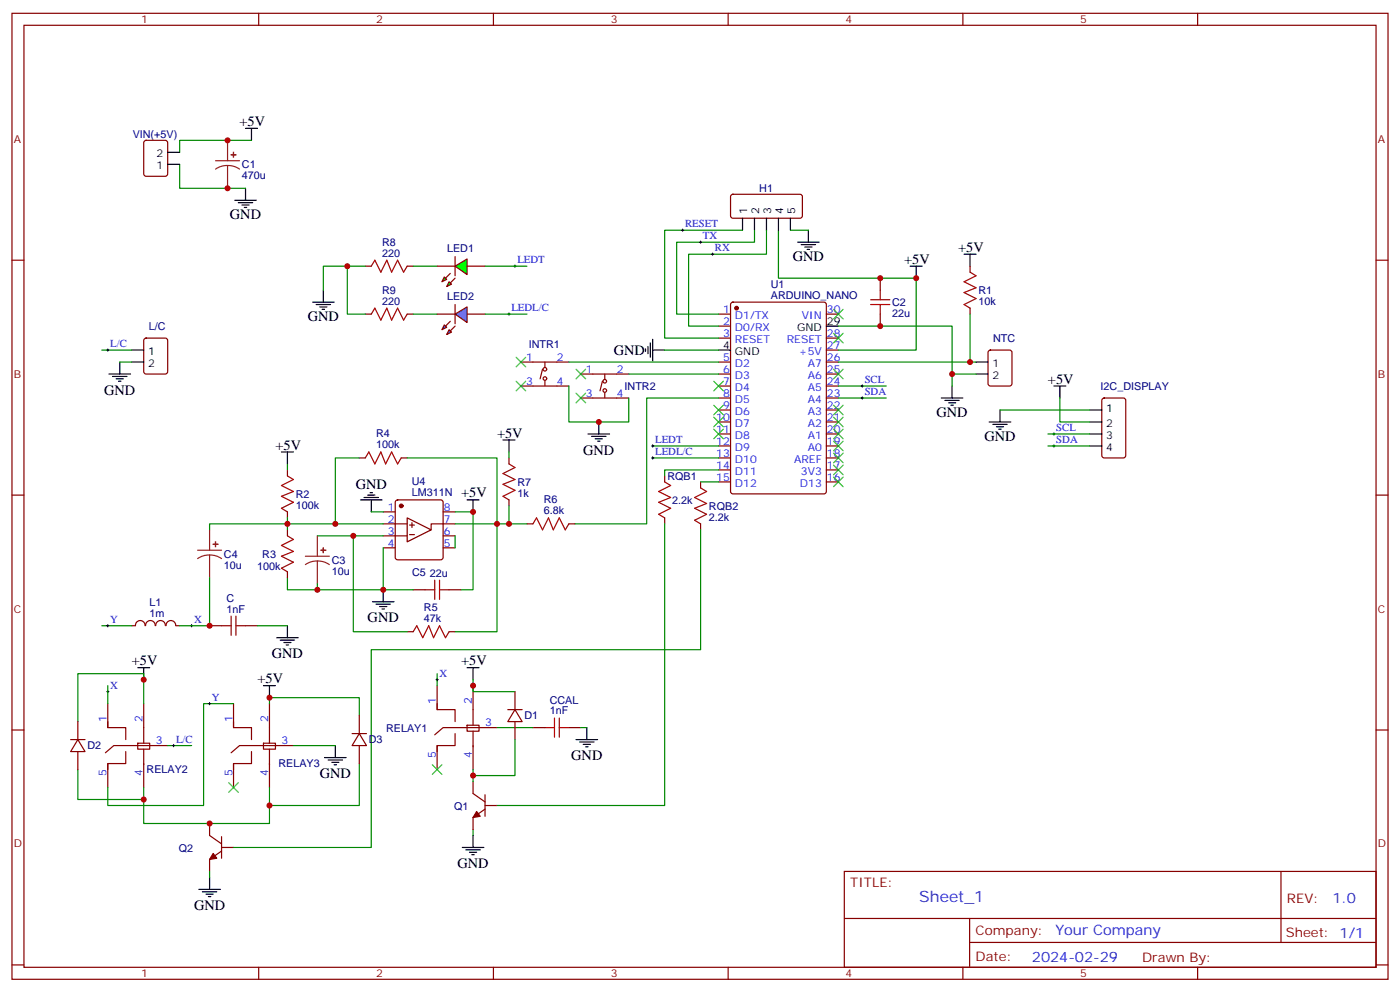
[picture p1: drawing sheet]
<svg xmlns="http://www.w3.org/2000/svg" width="412mm" height="292mm" viewBox="0 0 412 292" stroke-linecap="round" stroke-linejoin="round" font-family="sans-serif">
<g fill="none" stroke="#870000" stroke-width=".35">
<path d="M3.5 3.9h405.4v284.4h-405.4zM7.1 7.4h398.2v277.3h-398.2zM76.2 3.9v3.5M145.3 3.9v3.5M214.5 3.9v3.5M283.6 3.9v3.5M352.8 3.9v3.5M215.4 57.4l.5-.2h20l.5 .7-.1 5.9-.6 .4h-20.1l-.4-.7v-5.6zM3.5 76.6h3.6M285.8 78.4v1.7M405.3 76.6h3.6M42.6 99.7l.4-.2h5.7l.6 .4 .1 9.5-.5 .6-5.9 .1-.6-.5-.1-9.4z"/>
<path d="M211.7 92.5h3.5M211.7 96h3.5M211.7 99.5h3.5M215.4 89.1l.5-.2h26.8l.7 .5v55.3l-.4 .6-27.1 .1-.7-.5v-55.3zM243.4 92.5h3.5M243.4 99.5h3.5M259.3 81.9v3.5M259.3 92.5v3.5M285.8 90.7v1.8M153.5 106.6h14.1M153.5 113.6h14.1M159.8 108.7l-.7 2.8"/>
<path d="M160.5 106.6v1.4M160.5 112.1v1.4M171.1 110.1h14.1M171.1 117.2h14.1M177.4 112.2l-.7 2.8M178.2 110.1v1.4M178.2 115.7v1.4M211.7 106.6h3.5M211.7 110.1h3.5M211.7 113.6h3.5M211.7 117.2h3.5M243.4 106.6h3.5"/>
<path d="M243.4 110.1h3.5M243.4 113.6h3.5M243.4 117.2h3.5M243.4 103h3.5M291.3 103.3l.4-.3h5.7l.6 .5 .1 9.4-.5 .7h-5.9l-.6-.4-.1-9.4zM324.8 117.4l.5-.2h5.6l.7 .4v16.5l-.5 .6-5.8 .1-.7-.5v-16.4zM84.7 138.3v1.8M105.8 134.8h1.8M118.2 134.8h1.7M149.9 134.8v1.8M211.7 120.7h3.5M211.7 124.2h3.5"/>
<path d="M211.7 127.7h3.5M211.7 131.3h3.5M211.7 134.8h3.5M211.7 138.3h3.5M243.4 120.7h3.5M243.4 124.2h3.5M243.4 127.7h3.5M243.4 131.3h3.5M243.4 134.8h3.5M243.4 138.3h3.5M3.5 145.7h3.6M84.7 150.7v1.7"/>
<path d="M84.7 156v1.7M112.9 150.7h3.5M112.9 154.2h7M112.9 157.7h7M116.7 147.4l.4-.3h12.7l.5 .3 .2 .4v16.3l-.2 .5-.5 .2h-12.7l-.5-.3-.2-.4v-16.3zM130.5 150.7h3.6M130.5 157.7h3.6M134.1 154.2h-7.1v1.8M149.9 147.1v1.8M155.2 154.2h1.8M167.6 154.2h1.7M195.8 140.1v1.8"/>
<path d="M195.8 152.4v1.8M206.4 141.9v1.7M206.4 154.2v1.8M211.7 141.9h3.5M243.4 141.9h3.5M405.3 145.7h3.6M84.7 168.3v1.8M112.9 161.3h3.5M121.7 173.6h3.5M130.5 161.3h3.6M132.3 173.6h3.5M38.8 184.2h1.1"/>
<path d="M39.9 184.2a1.41 1.41 0 0 1 1.4-1.5 1.41 1.41 0 0 1 1.4 1.5M42.9 184.2a1.41 1.41 0 0 1 1.4-1.5 1.41 1.41 0 0 1 1.4 1.5M45.9 184.2a1.41 1.41 0 0 1 1.4-1.5 1.41 1.41 0 0 1 1.4 1.5M48.9 184.2a1.41 1.41 0 0 1 1.4-1.5 1.41 1.41 0 0 1 1.4 1.5M51.9 184.2h1M61.7 184.2h3.6M72.3 184.2h3.5M119.9 185.9h1.8M132.3 185.9h1.8M3.5 214.9h3.6M31.7 212.4v1.8h5.3v3.5M31.7 207.1v7.1"/>
<path d="M40.6 218.8h3.5v1.7h-3.5zM42.3 207.1v11.7M49.4 219.5h-15.9l-2.5 2.1M68.8 212.4v1.8h5.3v3.5M68.8 207.1v7.1M77.6 218.8h3.5v1.7h-3.5zM79.4 207.1v11.7M86.4 219.5h-15.8l-2.5 2.1M128.8 207.1v1.8h5.3v3.5M128.8 201.8v7.1M128.8 219.5v7M134.1 215.9v3.6h-5.3v1.7"/>
<path d="M137.6 213.5h3.5v1.7h-3.5zM139.3 201.8v11.7M139.3 215.2v11.3M146.4 214.2h-15.9l-2.4 2.1M157 214.2h3.5M167.6 214.2h3.5M405.3 214.9h3.6M31.7 224.8v7M37 221.2v3.6h-5.3v1.7M42.3 220.5v11.3M68.8 224.8v7M74.1 221.2v3.6h-5.3v1.7"/>
<path d="M79.4 220.5v11.3M139.3 230v3.6l3.6 2.4M142.9 238.2l-3.6 2.4v3.6M142.9 237.1h3.5M142.9 233.9v6.4M61.7 242.4v3.5l3.6 2.5M65.3 249.4h3.5M65.3 250.5l-3.6 2.5v3.5M65.3 246.3v6.3M248.7 256.5h156.6v28.2h-156.6zM377.3 256.5v20.9M248.7 270.4h156.5"/>
<path d="M285.6 277.4h119.6M285.6 270.4v14.1M3.5 284h3.6M76.2 284.7v3.6M145.3 284.7v3.6M214.5 284.7v3.6M283.6 284.7v3.6M352.8 284.7v3.6M405.3 284h3.6"/>
<circle cx="160.5" cy="108.7" r=".53"/>
<circle cx="160.5" cy="111.4" r=".53"/>
<circle cx="178.2" cy="115" r=".53"/>
<circle cx="178.2" cy="112.2" r=".53"/>
</g>
<g fill="#870000" stroke="#870000" stroke-width=".35">
<path d="M62.8 251.2l1.1 1.4-2.2 .4z"/>
<path d="M140.4 238.9l1.1 1.4-2.2 .3z"/>
<circle cx="217" cy="90.7" r=".53"/>
<circle cx="118.2" cy="148.9" r=".53"/>
</g>
<g fill="none" stroke="#000" stroke-width=".35">
<path d="M72.3 37.8h3.5M74.1 37.8v3.5M69.1 58.9h6.4M70.2 59.7h4.2M72.3 55.4v3.5M71.3 60.4h2.1M72 61.1h.7M218.7 64.2v3.6M222.2 64.2v3.6M225.8 64.2v3.6M229.3 64.2v3.6M232.8 64.2v3.6"/>
<path d="M234.9 71.3h6.4M236 72h4.2M237.1 72.7h2.1M237.8 73.4h.7M238.1 67.8v3.5M268.1 78.4h3.5M269.9 78.4v3.5M284 74.8h3.5M285.8 74.8v3.6M192.3 99.9v6.3M243.4 96h3.5M32.1 110.1h6.4"/>
<path d="M33.2 110.8h4.2M34.2 111.5h2.1M34.9 112.2h.7M35.3 106.6v3.5M38.8 103h3.5M38.8 106.6h3.5M190.1 102.7v.7M190.9 102v2.1M191.6 100.9v4.3M192.3 103h3.5M211.7 103h3.5M277.3 117.2h6.3"/>
<path d="M278.3 117.9h4.3M279.4 118.6h2.1M280.1 119.3h.7M280.5 113.6v3.6M287.5 106.6h3.5M287.5 110.1h3.5M310.4 113.6h3.6M312.2 113.6v3.6M82.9 133h3.5M84.7 133v3.6M148.2 129.5h3.5M149.9 129.5v3.5"/>
<path d="M173.2 127.7h6.4M174.3 128.4h4.2M175.3 129.2h2.1M176 129.9h.7M176.4 124.2v3.5M291.4 124.2h6.3M292.5 124.9h4.2M293.5 125.6h2.1M294.2 126.3h.7M294.6 120.7v3.5M321 120.7h3.6M321 124.2h3.6"/>
<path d="M321 127.7h3.6M321 131.3h3.6M106.2 147.1h6.3M107.2 146.4h4.3M108.3 145.7h2.1M109 145h.7M109.4 147.1v3.6M137.6 147.1h3.5M139.3 147.1v3.6M109.7 177.1h6.4M110.8 177.8h4.2M111.8 178.5h2.1"/>
<path d="M112.5 179.2h.7M112.9 173.6v3.5M40.6 196.5h3.5M42.3 196.5v3.6M81.5 187.7h6.3M82.5 188.4h4.3M83.6 189.1h2.1M84.3 189.8h.7M84.7 184.2v3.5M137.6 196.5h3.5M139.3 196.5v3.6M77.6 201.8h3.5"/>
<path d="M79.4 201.8v3.6M98.8 219.5v3.5M169.7 217.7h6.3M170.7 218.4h4.3M171.8 219.1h2.1M172.5 219.8h.7M172.9 214.2v3.5M95.6 223h6.4M96.7 223.7h4.2M97.7 224.4h2.1M98.4 225.1h.7M61.7 258.3v3.5"/>
<path d="M136.2 249.4h6.3M137.2 250.2h4.3M138.3 250.9h2.1M139 251.6h.7M139.3 245.9v3.5M58.6 261.8h6.3M59.6 262.5h4.3M60.7 263.2h2.1M61.4 263.9h.7"/>
</g>
<g fill="none" stroke="#008700" stroke-width=".35">
<path d="M52.9 48.4v7h19.4M74.1 41.3h-21.2v3.5M218.7 67.8h-22.9v31.7h15.9M222.2 67.8v3.5h-22.9v21.2h12.4M225.8 67.8v7h-23v21.2h8.9M229.3 67.8v14.1h40.6v21.1h-23M232.8 67.8h5.3M246.9 96h33.6v17.6M285.8 92.5v14.1M30 103h8.8M35.3 106.6h3.5M167.6 113.6v10.6h17.6v-7"/>
<path d="M167.6 106.6h44.1M185.2 110.1h26.5M195.8 103h15.9M211.7 117.2h-21.2v37h-21.2M246.9 117.2h14.2M246.9 113.6h14.2M246.9 106.6h40.6M280.5 110.1h7M312.2 117.2v7h8.8M84.7 136.6v1.7M105.8 134.8h-7v19.4M119.9 134.8h26.5v19.4h-12.3"/>
<path d="M149.9 133v1.8M211.7 138.3h-15.9v1.8M294.6 120.7h26.4M308.7 127.7h12.3M308.7 131.3h12.3M84.7 152.4v3.6M93.5 157.7h10.6M109.4 150.7h3.5M112.9 157.7h-8.8v28.2h15.8M112.9 154.2h-51.2v1.8M134.1 150.7h5.2v22.9h-3.5M134.1 157.7v3.6"/>
<path d="M149.9 154.2h-3.5v31.7h-12.3M149.9 148.9v5.3h5.3M195.8 154.2v82.9h-49.4M206.4 156v35.2h-97v58.2h-40.6M206.4 141.9h5.3M61.7 170.1v14.1h-8.8M93.5 171.8v1.8M112.9 161.3v12.3h-28.2v-3.5M112.9 173.6h8.8M30 184.2h8.8M75.8 184.2h8.9M128.8 198.3v3.5"/>
<path d="M31.7 201.8v5.3M49.4 219.5h7M68.8 207.1h-8.8v30h-28.3v-5.3M79.4 207.1v-1.7h26.4v5.2M139.3 200.1v3.5h12.4M146.4 214.2h10.6M42.3 231.8v10.6h37.1v-10.6M139.3 226.5v3.5M61.7 256.5v1.8M139.3 244.2v1.7"/>
</g>
<g fill="none" stroke="#3c3" stroke-width=".35">
<path d="M245.5 91.1l2.9 2.8M245.5 98.1l2.9 2.8M248.4 91.1l-2.9 2.8M248.4 98.1l-2.9 2.8M152 105.2l2.9 2.8M152 112.2l2.9 2.8M154.9 105.2l-2.9 2.8M154.9 112.2l-2.9 2.8M169.7 108.7l2.8 2.8M169.7 115.7l2.8 2.9M172.5 108.7l-2.8 2.8M172.5 115.7l-2.8 2.9"/>
<path d="M210.3 119.3l2.8 2.8M210.3 112.2l2.8 2.8M213.1 119.3l-2.8 2.8M213.1 112.2l-2.8 2.8M245.5 108.7l2.9 2.8M245.5 119.3l2.9 2.8M248.4 108.7l-2.9 2.8M248.4 119.3l-2.9 2.8M210.3 126.3l2.8 2.9M210.3 122.8l2.8 2.8M213.1 126.3l-2.8 2.9M213.1 122.8l-2.8 2.8"/>
<path d="M245.5 133.4l2.9 2.8M245.5 136.9l2.9 2.8M245.5 122.8l2.9 2.8M245.5 126.3l2.9 2.9M245.5 129.9l2.9 2.8M248.4 133.4l-2.9 2.8M248.4 136.9l-2.9 2.8M248.4 122.8l-2.9 2.8M248.4 126.3l-2.9 2.9M248.4 129.9l-2.9 2.8M245.5 140.4l2.9 2.9M248.4 140.4l-2.9 2.9"/>
<path d="M67.4 230.4l2.8 2.8M70.2 230.4l-2.8 2.8M127.4 225.1l2.8 2.8M130.2 225.1l-2.8 2.8"/>
</g>
<g fill="none" stroke="#000" stroke-width=".29">
<path d="M200.7 67.8h.7M201.1 67.4v.7M206 71.3h.7M206.4 70.9v.7M209.5 74.8h.8M209.9 74.5v.7M31.4 103h.7M31.7 102.7v.7M253.6 113.6h.8M253.6 117.2h.8M254 113.3v.7M254 116.8v.7"/>
<path d="M310.1 127.7h.7M310.1 131.3h.7M310.4 127.4v.7M310.4 130.9v.7M31.4 184.2h.7M31.7 183.8v.7M56.1 184.2h.7M56.4 183.8v.7M128.8 199.7v.7M31.4 203.6h.7M31.7 203.2v.7M50.8 219.5h.7"/>
<path d="M51.2 219.1v.7M61.4 207.1h.7M61.7 206.8v.7M128.4 200.1h.7"/>
</g>
<g fill="none" stroke="#a10000" stroke-width=".35">
<path d="M256.5 89.6h5.6M256.5 88.2h5.6M259.3 85.4v2.8M259.3 89.6v2.9M285.8 80.1l1.7 1.1-3.5 1.7 3.5 1.8-3.5 1.4 3.5 1.8-3.5 1.7 1.8 1.1M107.6 134.8l1.1-1.8 1.7 3.6 1.8-3.6 1.4 3.6 1.8-3.6 1.7 3.6 1.1-1.8M149.9 136.6l1.8 1-3.5 1.8 3.5 1.7-3.5 1.5 3.5 1.7-3.5 1.8 1.7 1M84.7 140.1l1.7 1-3.5 1.8 3.5 1.8-3.5 1.4 3.5 1.7-3.5 1.8 1.8 1.1M84.7 157.7l1.7 1.1-3.5 1.7 3.5 1.8-3.5 1.4 3.5 1.8-3.5 1.8 1.8 1M157 154.2l1-1.8 1.8 3.6 1.8-3.6 1.4 3.6 1.7-3.6 1.8 3.6 1.1-1.8M195.8 141.9l1.8 1-3.6 1.8 3.6 1.7-3.6 1.4 3.6 1.8-3.6 1.8 1.8 1M206.4 143.6l1.7 1.1-3.5 1.7 3.5 1.8-3.5 1.4 3.5 1.8-3.5 1.7 1.8 1.1"/>
<path d="M125.2 173.6h2.9M128.1 170.8v5.6M129.5 170.8v5.6M129.5 173.6h2.8M65.3 184.2h2.8M68.1 181.4v5.6M69.5 184.2h2.8M69.5 181.4v5.6M121.7 185.9l1.1-1.7 1.7 3.5 1.8-3.5 1.4 3.5 1.8-3.5 1.7 3.5 1.1-1.8M160.5 214.2h2.8M163.3 211.3v5.7M164.7 214.2h2.9"/>
<path d="M164.7 211.3v5.7"/>
</g>
<g fill="none" stroke="#8c2424" stroke-width=".35">
<path d="M63.5 47.3h7.1M67 48.7l-1.8 .3-1.7 .8M67 48.7l1.9 .3 1.7 .8M67 41.3v6M67 48.7v6.7M61.7 156v6M93.5 157.7v6M58.2 162h7.1M61.7 163.4l-1.8 .2-1.7 .8M61.7 163.4l1.9 .2 1.7 .8M61.7 163.4v6.7M90 163.7h7"/>
<path d="M93.5 165.1l-1.9 .3-1.6 .8M93.5 165.1l1.8 .3 1.7 .8M93.5 165.1v6.7"/>
</g>
<g fill="#8c2424" stroke="#8c2424" stroke-width=".35">
<path d="M68.1 45.5l1.4 .1z"/>
<path d="M68.8 44.8v1.4z"/>
<path d="M94.5 162h1.5z"/>
<path d="M95.2 161.3v1.4z"/>
<path d="M62.8 160.2h1.4z"/>
<path d="M63.5 159.5v1.4z"/>
</g>
<path d="M119.9 152.4l7.1 3.6-7.1 3.5zM120.6 154.6h1.5M120.6 157.4h1.5M121.4 153.8v1.5" fill="none" stroke="#600" stroke-width=".35"/>
<path d="M134.1 78.4l3.5-2.2v4.6z" fill="#0f0" stroke="#870000" stroke-width=".35"/>
<path d="M134.1 75.5v5.7z" fill="#f00" stroke="#870000" stroke-width=".35"/>
<g fill="#870000" stroke="#870000" stroke-width=".35">
<path d="M134.1 81.9l-1.5 1.4z"/>
<path d="M131.2 81.9l1.4-1.4z"/>
</g>
<g fill="#0f0" stroke="#870000" stroke-width=".35">
<path d="M132.3 82.9l.7 .7-1.4 .7z"/>
<path d="M130.9 81.5l.7 .7-1.4 .7z"/>
</g>
<path d="M128.8 78.4h5.3M137.6 78.4h5.3M128.8 92.5h5.3M137.6 92.5h5.3" fill="none" stroke="#870000" stroke-width=".35"/>
<g fill="#09f" stroke="#870000" stroke-width=".35">
<path d="M130.9 95.6l.7 .7-1.4 .7z"/>
<path d="M132.3 97l.7 .8-1.4 .7z"/>
</g>
<g fill="#870000" stroke="#870000" stroke-width=".35">
<path d="M131.2 96l1.4-1.4z"/>
<path d="M134.1 96l-1.5 1.4z"/>
</g>
<path d="M134.1 89.6v5.7z" fill="#f00" stroke="#870000" stroke-width=".35"/>
<path d="M134.1 92.5l3.5-2.2v4.6z" fill="#09f" stroke="#870000" stroke-width=".35"/>
<path d="M109.4 78.4l1-1.8 1.8 3.5 1.7-3.5 1.5 3.5 1.7-3.5 1.8 3.5 1-1.7M109.4 92.5l1-1.8 1.8 3.5 1.7-3.5 1.5 3.5 1.7-3.5 1.8 3.5 1-1.7" fill="none" stroke="#a10000" stroke-width=".35"/>
<g fill="none" stroke="#870000" stroke-width=".35">
<path d="M42.6 41.5l.4-.2h5.7l.6 .4 .1 9.5-.5 .6-5.9 .1-.6-.5-.1-9.4zM107.6 78.4h1.8M119.9 78.4h1.8M107.6 92.5h1.8M119.9 92.5h1.8M20.8 217.7h4.2M22.9 217.7l2.1 3.5h-4.2zM22.9 212.4v5.3M103.7 215.9h4.2M105.8 215.9l2.1 3.6h-4.2zM105.8 210.6v5.3M105.8 219.5v5.3"/>
<path d="M149.6 208.9h4.2M151.7 208.9l2.1 3.5h-4.2zM151.7 203.6v5.3M151.7 212.4v5.3M22.9 221.2v5.3"/>
</g>
<path d="M49.4 48.4h3.5M49.4 44.8h3.5M92.1 88.9h6.3M93.1 89.6h4.3M94.2 90.3h2.1M94.9 91.1h.7M95.2 85.4v3.5" fill="none" stroke="#000" stroke-width=".35"/>
<g fill="none" stroke="#008700" stroke-width=".35">
<path d="M102.3 78.4v14.1h5.3M107.6 78.4h-12.4v7M121.7 78.4h7.1M142.9 78.4h12.3M121.7 92.5h7.1M142.9 92.5h12.3M192.3 131.3h19.4M192.3 134.8h19.4M42.3 207.1v-8.8h-19.4v14.1M86.4 219.5h12.4M151.7 217.7v10.6h-12.4M171.1 214.2h1.8"/>
<path d="M22.9 226.5v8.8h19.4M105.8 224.8v12.3h-26.4"/>
</g>
<path d="M151.3 78.4h.7M151.7 78v.7M149.6 92.5h.7M149.9 92.1v.7M191.9 131.3h.7M191.9 134.8h.7M192.3 130.9v.7M192.3 134.4v.7" fill="none" stroke="#000" stroke-width=".29"/>
<g fill="#c00">
<circle cx="280.5" cy="110.1" r=".88"/>
<circle cx="285.8" cy="106.6" r=".88"/>
<circle cx="269.9" cy="81.9" r=".88"/>
<circle cx="67" cy="41.3" r=".88"/>
<circle cx="67" cy="55.4" r=".88"/>
<circle cx="259.3" cy="96" r=".88"/>
<circle cx="259.3" cy="81.9" r=".88"/>
<circle cx="84.7" cy="154.2" r=".88"/>
<circle cx="146.4" cy="154.2" r=".88"/>
<circle cx="112.9" cy="173.6" r=".88"/>
<circle cx="98.8" cy="154.2" r=".88"/>
<circle cx="104.1" cy="157.7" r=".88"/>
<circle cx="93.5" cy="173.6" r=".88"/>
<circle cx="61.7" cy="184.2" r=".88"/>
<circle cx="149.9" cy="154.2" r=".88"/>
<circle cx="176.4" cy="124.2" r=".88"/>
<circle cx="61.7" cy="242.4" r=".88"/>
<circle cx="139.3" cy="150.7" r=".88"/>
<circle cx="102.3" cy="78.4" r=".88"/>
<circle cx="79.4" cy="205.4" r=".88"/>
<circle cx="79.4" cy="237.1" r=".88"/>
<circle cx="42.3" cy="235.3" r=".88"/>
<circle cx="139.3" cy="228.3" r=".88"/>
<circle cx="139.3" cy="201.8" r=".88"/>
<circle cx="42.3" cy="200.1" r=".88"/>
</g>
<text font-size="4.6" fill="#00f" x="270.8" y="265.5">Sheet_1</text>
<g font-size="4.2">
<text x="70.6" y="37.1">+5V</text>
<text x="67.7" y="64.6">GND</text>
<text x="233.5" y="76.9">GND</text>
<text x="266.3" y="77.6">+5V</text>
<text x="282.2" y="74.1">+5V</text>
<text x="90.7" y="94.6">GND</text>
<text x="180.8" y="104.5">GND</text>
<text x="308.7" y="112.9">+5V</text>
<text x="30.7" y="116.2">GND</text>
<text x="275.9" y="122.8">GND</text>
<text x="146.4" y="128.8">+5V</text>
<text x="290" y="129.9">GND</text>
<text x="81.1" y="132.3">+5V</text>
<text x="171.8" y="133.8">GND</text>
<text x="104.8" y="143.9">GND</text>
<text x="135.8" y="146.4">+5V</text>
<text x="108.3" y="183.2">GND</text>
<text x="38.8" y="195.8">+5V</text>
<text x="80.1" y="193.8">GND</text>
<text x="135.8" y="195.8">+5V</text>
<text x="75.8" y="201.1">+5V</text>
<text x="168.3" y="223.8">GND</text>
<text x="94.2" y="229.1">GND</text>
<text x="134.8" y="255.5">GND</text>
<text x="57.1" y="267.9">GND</text>
</g>
<g font-size="4.2" fill="#00f">
<text x="392.5" y="265.8">1.0</text>
<text x="310.9" y="275.3">Your Company</text>
<text x="304" y="283.1">2024-02-29</text>
</g>
<g font-size="3.9" fill="#800">
<text x="250.5" y="261.1">TITLE:</text>
<text x="379.1" y="265.8">REV:</text>
<text x="287.4" y="275.3">Company:</text>
<text x="378.7" y="275.9">Sheet: 1/1</text>
<text x="287.4" y="283">Date:</text>
<text x="336.4" y="283.1">Drawn By:</text>
</g>
<g font-size="3.2" fill="#800">
<text x="41.6" y="6.9">1</text>
<text x="110.8" y="6.9">2</text>
<text x="179.9" y="6.9">3</text>
<text x="249.1" y="6.9">4</text>
<text x="318.2" y="6.9">5</text>
<text x="4.1" y="42">A</text>
<text x="405.9" y="42">A</text>
<text x="4.1" y="111.2">B</text>
<text x="405.9" y="111.2">B</text>
<text x="4.1" y="180.3">C</text>
<text x="405.9" y="180.3">C</text>
<text x="4.1" y="249.4">D</text>
<text x="405.9" y="249.4">D</text>
<text x="41.6" y="287.7">1</text>
<text x="110.8" y="287.7">2</text>
<text x="179.9" y="287.7">3</text>
<text x="249.1" y="287.7">4</text>
<text x="318.2" y="287.7">5</text>
</g>
<g font-size="3.2" fill="#000080">
<text x="39.1" y="40.7">VIN(+5V)</text>
<text x="71.3" y="52.7">470u</text>
<text x="71.3" y="49.5">C1</text>
<text x="223.7" y="56.6">H1</text>
<text x="112.5" y="75.5">220</text>
<text x="112.5" y="72.3">R8</text>
<text x="131.7" y="74.2">LED1</text>
<text x="112.5" y="89.6">220</text>
<text x="112.5" y="86.4">R9</text>
<text x="131.7" y="88.3">LED2</text>
<text x="227.1" y="87.9">ARDUINO_NANO</text>
<text x="227.1" y="84.9">U1</text>
<text x="288.2" y="89.7">10k</text>
<text x="288.2" y="86.5">R1</text>
<text x="262.8" y="93.3">22u</text>
<text x="262.8" y="90.1">C2</text>
<text x="43.8" y="97.1">L/C</text>
<text x="292.6" y="100.6">NTC</text>
<text x="155.8" y="102.4">INTR1</text>
<text x="184" y="114.8">INTR2</text>
<text x="324.2" y="114.8">I2C_DISPLAY</text>
<text x="110.8" y="132">100k</text>
<text x="110.8" y="128.8">R4</text>
<text x="121.3" y="142.8">U4</text>
<text x="152.4" y="143">R7</text>
<text x="196.6" y="141.2">RQB1</text>
<text x="87.1" y="149.7">100k</text>
<text x="87.1" y="146.5">R2</text>
<text x="121.3" y="145.9">LM311N</text>
<text x="152.4" y="146.2">1k</text>
<text x="160.2" y="148.2">R6</text>
<text x="198" y="148.3">2.2k</text>
<text x="160.2" y="151.4">6.8k</text>
<text x="208.8" y="153.3">2.2k</text>
<text x="208.8" y="150">RQB2</text>
<text x="66" y="167.4">10u</text>
<text x="66" y="164.2">C4</text>
<text x="75.8" y="167.7">100k</text>
<text x="77.3" y="164.2">R3</text>
<text x="97.7" y="165.9">C3</text>
<text x="97.7" y="169.1">10u</text>
<text x="121.4" y="169.5">C5</text>
<text x="126.7" y="169.7">22u</text>
<text x="44" y="178.4">L1</text>
<text x="66.7" y="177.1">C</text>
<text x="124.9" y="179.9">R5</text>
<text x="44" y="181.6">1m</text>
<text x="66.7" y="180.3">1nF</text>
<text x="124.9" y="183.1">47k</text>
<text x="161.9" y="207.1">CCAL</text>
<text x="113.8" y="215.4">RELAY1</text>
<text x="154.5" y="211.8">D1</text>
<text x="161.9" y="210.3">1nF</text>
<text x="25.8" y="220.6">D2</text>
<text x="108.7" y="218.8">D3</text>
<text x="43.2" y="227.6">RELAY2</text>
<text x="82" y="225.9">RELAY3</text>
<text x="133.8" y="238.3">Q1</text>
<text x="52.6" y="250.7">Q2</text>
</g>
<g font-size="3.2">
<text x="46.1" y="46.2">2</text>
<text x="46.1" y="49.8">1</text>
<text x="220.1" y="62.9" transform="rotate(-90 220.1 62.9)">1</text>
<text x="223.7" y="62.9" transform="rotate(-90 223.7 62.9)">2</text>
<text x="227.2" y="62.9" transform="rotate(-90 227.2 62.9)">3</text>
<text x="230.7" y="62.9" transform="rotate(-90 230.7 62.9)">4</text>
<text x="234.2" y="62.9" transform="rotate(-90 234.2 62.9)">5</text>
<text x="243.6" y="95.6">29</text>
<text x="234.8" y="97.4">GND</text>
<text x="43.6" y="104.5">1</text>
<text x="43.6" y="108">2</text>
<text x="213" y="102.7">4</text>
<text x="216.5" y="104.5">GND</text>
<text x="292.3" y="108">1</text>
<text x="292.3" y="111.5">2</text>
<text x="325.9" y="121.4">1</text>
<text x="325.9" y="125.6">2</text>
<text x="325.9" y="129.2">3</text>
<text x="325.9" y="132.7">4</text>
</g>
<g font-size="3.2" fill="#00f">
<text x="201.8" y="66.9">RESET</text>
<text x="207.1" y="70.4">TX</text>
<text x="152.4" y="77.5">LEDT</text>
<text x="210.6" y="73.9">RX</text>
<text x="150.6" y="91.6">LEDL/C</text>
<text x="213" y="92.1">1</text>
<text x="213" y="95.6">2</text>
<text x="216.5" y="93.9">D1/TX</text>
<text x="236.2" y="93.9">VIN</text>
<text x="243.6" y="92.1">30</text>
<text x="213" y="99.2">3</text>
<text x="216.5" y="97.4">D0/RX</text>
<text x="216.5" y="100.9">RESET</text>
<text x="231.8" y="100.9">RESET</text>
<text x="243.6" y="99.2">28</text>
<text x="32.5" y="102.2">L/C</text>
<text x="155" y="106.2">1</text>
<text x="164" y="106.2">2</text>
<text x="213" y="106.2">5</text>
<text x="216.5" y="108">D2</text>
<text x="235.3" y="104.5">+5V</text>
<text x="237.9" y="108">A7</text>
<text x="243.6" y="106.2">26</text>
<text x="243.6" y="102.7">27</text>
<text x="155" y="113.3">3</text>
<text x="164" y="113.3">4</text>
<text x="172.6" y="109.7">1</text>
<text x="181.7" y="109.7">2</text>
<text x="213" y="109.7">6</text>
<text x="213" y="113.3">7</text>
<text x="216.5" y="111.5">D3</text>
<text x="237.9" y="111.5">A6</text>
<text x="243.6" y="113.3">24</text>
<text x="243.6" y="109.7">25</text>
<text x="254.7" y="112.7">SCL</text>
<text x="172.6" y="116.8">3</text>
<text x="181.7" y="116.8">4</text>
<text x="213" y="116.8">8</text>
<text x="216.5" y="115">D4</text>
<text x="216.5" y="118.6">D5</text>
<text x="237.9" y="118.6">A4</text>
<text x="237.9" y="115">A5</text>
<text x="243.6" y="116.8">23</text>
<text x="254.7" y="116.3">SDA</text>
<text x="211" y="123.9">10</text>
<text x="213" y="120.3">9</text>
<text x="216.5" y="122.1">D6</text>
<text x="216.5" y="125.6">D7</text>
<text x="237.9" y="125.6">A2</text>
<text x="237.9" y="122.1">A3</text>
<text x="243.6" y="123.9">21</text>
<text x="243.6" y="120.3">22</text>
<text x="193" y="130.4">LEDT</text>
<text x="211" y="127.4">11</text>
<text x="211" y="130.9">12</text>
<text x="216.5" y="129.2">D8</text>
<text x="237.9" y="129.2">A1</text>
<text x="243.6" y="130.9">19</text>
<text x="243.6" y="127.4">20</text>
<text x="311.1" y="126.9">SCL</text>
<text x="311.1" y="130.4">SDA</text>
<text x="193" y="133.9">LEDL/C</text>
<text x="211" y="134.4">13</text>
<text x="211" y="138">14</text>
<text x="216.5" y="132.7">D9</text>
<text x="216.5" y="136.2">D10</text>
<text x="233.9" y="136.2">AREF</text>
<text x="237.9" y="132.7">A0</text>
<text x="243.6" y="138">17</text>
<text x="243.6" y="134.4">18</text>
<text x="211" y="141.5">15</text>
<text x="216.5" y="139.7">D11</text>
<text x="216.5" y="143.3">D12</text>
<text x="235.6" y="143.3">D13</text>
<text x="235.9" y="139.7">3V3</text>
<text x="243.6" y="141.5">16</text>
<text x="114.2" y="150.3">1</text>
<text x="114.2" y="153.8">2</text>
<text x="130.7" y="153.8">7</text>
<text x="130.7" y="150.3">8</text>
<text x="114.2" y="160.9">4</text>
<text x="114.2" y="157.4">3</text>
<text x="130.7" y="160.9">5</text>
<text x="130.7" y="157.4">6</text>
<text x="32.5" y="183.3">Y</text>
<text x="57.1" y="183.3">X</text>
<text x="32.5" y="202.7">X</text>
<text x="129.5" y="199.2">X</text>
<text x="62.4" y="206.2">Y</text>
<text x="128.4" y="207.1" transform="rotate(-90 128.4 207.1)">1</text>
<text x="139" y="207.1" transform="rotate(-90 139 207.1)">2</text>
<text x="31.4" y="212.4" transform="rotate(-90 31.4 212.4)">1</text>
<text x="42" y="212.4" transform="rotate(-90 42 212.4)">2</text>
<text x="68.4" y="212.4" transform="rotate(-90 68.4 212.4)">1</text>
<text x="79" y="212.4" transform="rotate(-90 79 212.4)">2</text>
<text x="142.9" y="213.8">3</text>
<text x="45.9" y="219.1">3</text>
<text x="51.9" y="218.6">L/C</text>
<text x="82.9" y="219.1">3</text>
<text x="128.4" y="223.2" transform="rotate(-90 128.4 223.2)">5</text>
<text x="139" y="223.2" transform="rotate(-90 139 223.2)">4</text>
<text x="31.4" y="228.5" transform="rotate(-90 31.4 228.5)">5</text>
<text x="42" y="228.5" transform="rotate(-90 42 228.5)">4</text>
<text x="68.4" y="228.5" transform="rotate(-90 68.4 228.5)">5</text>
<text x="79" y="228.5" transform="rotate(-90 79 228.5)">4</text>
</g>
</svg>
